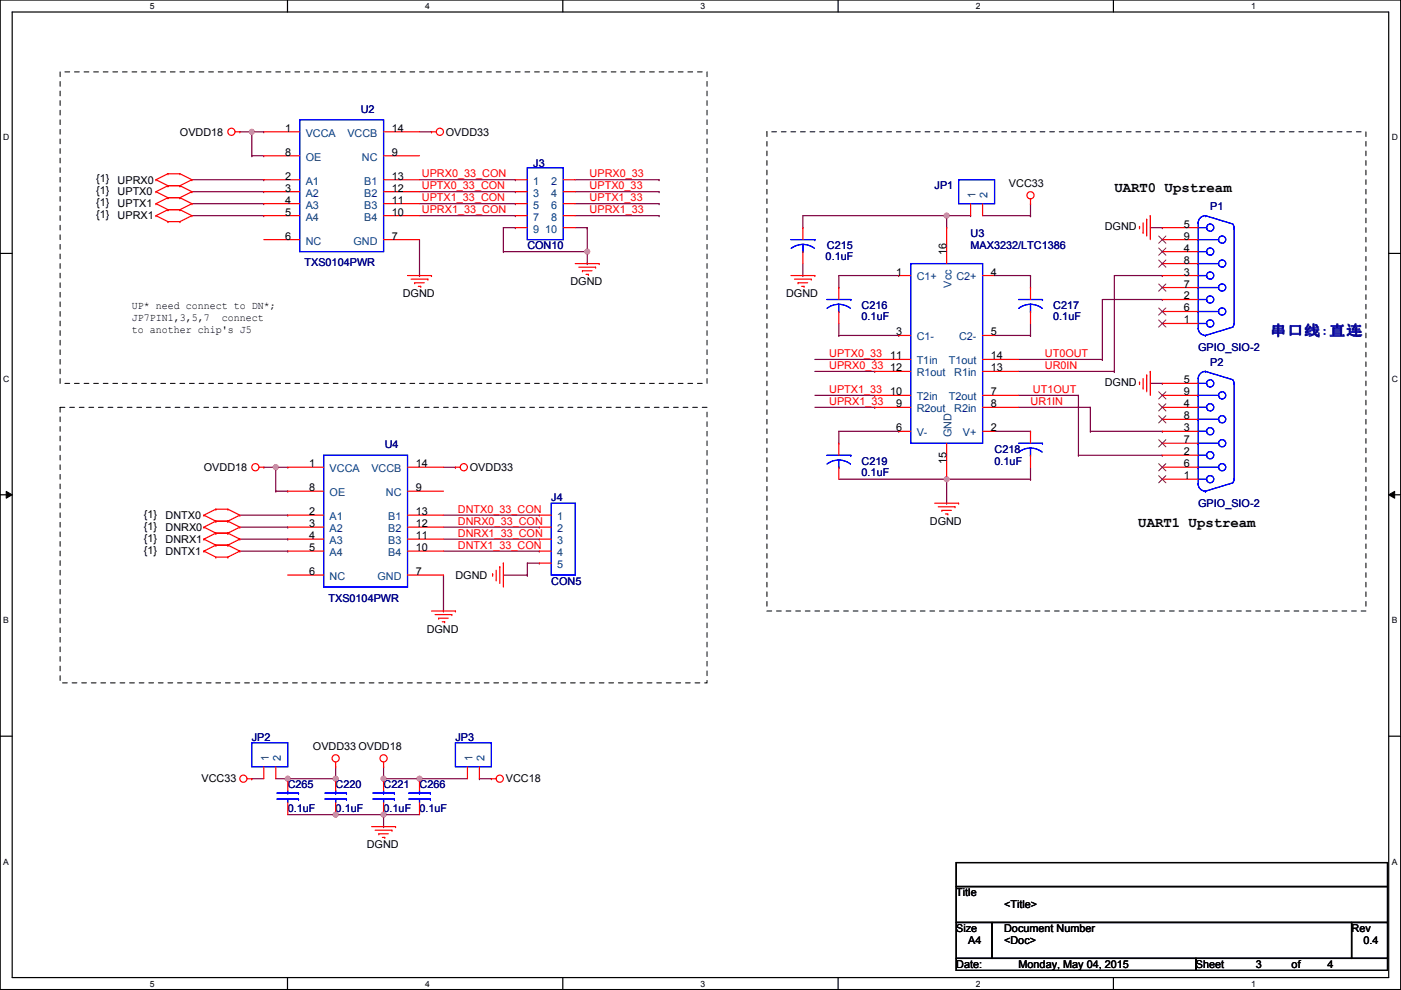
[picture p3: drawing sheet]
<svg xmlns="http://www.w3.org/2000/svg" width="297mm" height="210mm" viewBox="0 0 297 210" stroke-linecap="round" stroke-linejoin="round" font-family="sans-serif">
<path d="M0 0h297v209.8h-297zM2.6 2.5h291.8v204.8h-291.8z" fill="none" stroke="#000" stroke-width=".25"/>
<g fill="#fff">
<path d="M31.8 .3h1v2h-1z"/>
<path d="M31.8 207.5h1v2.1h-1z"/>
</g>
<path d="M61 0v2.5M61 207.3v2.5" fill="none" stroke="#000" stroke-width=".25"/>
<g fill="#fff">
<path d="M90.1 .3h1v2h-1z"/>
<path d="M90.1 207.5h1v2.1h-1z"/>
</g>
<path d="M119.3 0v2.5M119.3 207.3v2.5" fill="none" stroke="#000" stroke-width=".25"/>
<g fill="#fff">
<path d="M148.5 .3h1v2h-1z"/>
<path d="M148.5 207.5h1v2.1h-1z"/>
</g>
<path d="M177.7 0v2.5M177.7 207.3v2.5" fill="none" stroke="#000" stroke-width=".25"/>
<g fill="#fff">
<path d="M206.9 .3h1v2h-1z"/>
<path d="M206.9 207.5h1v2.1h-1z"/>
</g>
<path d="M236.1 0v2.5M236.1 207.3v2.5" fill="none" stroke="#000" stroke-width=".25"/>
<g fill="#fff">
<path d="M265.2 .3h1.1v2h-1.1z"/>
<path d="M265.2 207.5h1.1v2.1h-1.1z"/>
<path d="M.7 28.1h1.3v2.1h-1.3z"/>
<path d="M295.1 28.1h1.3v2.1h-1.3z"/>
<path d="M.7 79.3h1.3v2h-1.3z"/>
<path d="M295.1 79.3h1.3v2h-1.3z"/>
</g>
<path d="M0 53.7h2.6M294.4 53.7h2.6" fill="none" stroke="#000" stroke-width=".25"/>
<g fill="#fff">
<path d="M.7 130.5h1.2v2h-1.2z"/>
<path d="M295.1 130.5h1.2v2h-1.2z"/>
</g>
<path d="M0 104.9h2.6M294.4 104.9h2.6" fill="none" stroke="#000" stroke-width=".25"/>
<path d="M1.3 104.2l1.3 .7-1.3 .7zM294.4 104.9l1.3-.7v1.4z" fill="#000"/>
<path d="M1.3 104.2l1.3 .7-1.3 .7zM294.4 104.9l1.3-.7v1.4z" fill="none" stroke="#000" stroke-width=".21"/>
<g fill="#fff">
<path d="M.7 181.7h1.2v2h-1.2z"/>
<path d="M295.1 181.7h1.2v2h-1.2z"/>
</g>
<path d="M0 156.1h2.6M294.4 156.1h2.6" fill="none" stroke="#000" stroke-width=".25"/>
<g fill="none" stroke="#800040" stroke-width=".25">
<path d="M170.2 58.4h.1M170.2 48.3h.1M170.2 55.9v2.5M190.5 58.4h.1M190.5 58.4h-12.7v2.6M200.7 45.7h.1M200.7 45.7h-30.5v2.6M210.9 58.4h7.6M218.5 45.7h.1M218.5 58.4h.1M218.5 43.2v2.5M246.4 58.4h.1"/>
<path d="M246.4 58.4h-10.1v20.3M172.8 78.7h12.7M177.8 71.1h.1M177.8 61h.1M177.8 68.6v2.5M177.8 71.1h12.7M185.5 78.7h.1M190.5 71.1h.1M210.9 71.1h7.6M215.9 78.7h20.4M218.5 71.1h.1M218.5 68.6v2.5"/>
<path d="M233.7 76.2h.1M233.7 63.5v12.7M236.3 78.7h.1M172.8 83.8h12.7M172.8 86.4h12.7M177.8 91.4h12.7M185.5 86.4h.1M185.5 83.8h.1M190.5 91.4h.1M215.9 83.8h12.7M215.9 86.4h15.3M228.6 83.8h.1"/>
<path d="M228.6 96.5h.1M228.6 83.8v12.7M231.2 86.4h.1M231.2 91.4h.1M231.2 86.4v5M243.9 81.3h2.5M246.4 81.3h.1"/>
</g>
<circle cx="200.7" cy="45.7" r=".51" fill="#f0f"/>
<circle cx="200.7" cy="45.7" r=".51" fill="none" stroke="#f0f" stroke-width=".25"/>
<g fill="none" stroke="#800040" stroke-width=".25">
<path d="M200.7 48.3h.1M205.8 45.7h.1M205.8 45.7h-5.1v2.6M208.3 45.7h10.2M218.5 45.7h.1M218.5 58.4v2.6M243.9 48.3h2.5M246.4 48.3h.1M172.8 76.2h12.7M185.5 76.2h.1M215.9 76.2h17.8M218.5 61h.1"/>
<path d="M233.7 76.2h.1M233.7 63.5h12.7M246.4 63.5h.1M177.8 94h.1M177.8 91.4v2.6M210.9 91.4h7.6M218.5 91.4h.1M228.6 96.5h17.8M231.2 91.4h15.2M246.4 96.5h.1M246.4 91.4h.1M53.4 165.1h.1"/>
<path d="M53.4 165.1h2.5M58.5 165.1h2.5M61 165.1h.1"/>
</g>
<circle cx="61" cy="165.1" r=".51" fill="#f0f"/>
<circle cx="61" cy="165.1" r=".51" fill="none" stroke="#f0f" stroke-width=".25"/>
<path d="M81.3 165.1h7.6M88.9 165.1h.1" fill="none" stroke="#800040" stroke-width=".25"/>
<circle cx="88.9" cy="165.1" r=".51" fill="#f0f"/>
<circle cx="88.9" cy="165.1" r=".51" fill="none" stroke="#f0f" stroke-width=".25"/>
<path d="M71.2 172.7h10.1M81.3 172.7h.1M101.6 165.1h.1M101.6 165.1h2.6" fill="none" stroke="#800040" stroke-width=".25"/>
<circle cx="71.2" cy="172.7" r=".51" fill="#f0f"/>
<circle cx="71.2" cy="172.7" r=".51" fill="none" stroke="#f0f" stroke-width=".25"/>
<circle cx="81.3" cy="172.7" r=".51" fill="#f0f"/>
<circle cx="81.3" cy="172.7" r=".51" fill="none" stroke="#f0f" stroke-width=".25"/>
<path d="M88.9 58.4h.1M88.9 50.8v7.6M177.8 101.6h40.7M200.7 106.7h.1M200.7 101.6h.1M200.7 101.6v5.1M218.5 101.6h.1" fill="none" stroke="#800040" stroke-width=".25"/>
<circle cx="200.7" cy="101.6" r=".51" fill="#f0f"/>
<circle cx="200.7" cy="101.6" r=".51" fill="none" stroke="#f0f" stroke-width=".25"/>
<g fill="none" stroke="#800040" stroke-width=".25">
<path d="M40.7 38.1h15.2M53.4 33h.1M53.4 27.9v5.1M53.4 33h2.5M55.9 38.1h.1M55.9 33h.1M88.9 27.9h2.6M91.5 27.9h.1M40.7 40.6h15.2M40.7 43.2h15.2M55.9 40.6h.1M55.9 43.2h.1"/>
<path d="M218.5 99.1v2.5M94 109.2h20.3M94 111.8h20.3M114.3 109.2h.1M114.3 111.8h.1M218.5 101.6h.1M106.7 121.9h5.1M111.8 121.9h.1M71.2 165.1h.1M71.2 162.6v2.5M81.3 175.3h.1M81.3 165.1h.1"/>
<path d="M81.3 162.6v2.5M81.3 172.7v2.6"/>
</g>
<circle cx="81.3" cy="165.1" r=".51" fill="#f0f"/>
<circle cx="81.3" cy="165.1" r=".51" fill="none" stroke="#f0f" stroke-width=".25"/>
<path d="M50.8 27.9h2.6M53.4 27.9h.1" fill="none" stroke="#800040" stroke-width=".25"/>
<circle cx="53.4" cy="27.9" r=".51" fill="#f0f"/>
<circle cx="53.4" cy="27.9" r=".51" fill="none" stroke="#f0f" stroke-width=".25"/>
<path d="M53.4 27.9h2.5M55.9 27.9h.1M40.7 45.7h15.2M55.9 45.7h.1M55.9 99.1h2.6M58.5 99.1h.1M114.3 119.4h.1M114.3 119.4h-2.5v2.5M111.8 121.9h.1" fill="none" stroke="#800040" stroke-width=".25"/>
<circle cx="58.5" cy="99.1" r=".51" fill="#f0f"/>
<circle cx="58.5" cy="99.1" r=".51" fill="none" stroke="#f0f" stroke-width=".25"/>
<g fill="none" stroke="#800040" stroke-width=".25">
<path d="M122 38.1h17.7M139.7 38.1h.1M106.7 53.3h.1M106.7 48.3v5M106.7 53.3h17.8M122 45.7h17.7M122 40.6h17.7M122 43.2h17.7M124.5 53.3h.1M124.5 48.3v5M139.7 45.7h.1M139.7 40.6h.1"/>
<path d="M139.7 43.2h.1M61 99.1h.1M61 99.1h-2.5v5M94 99.1h2.6M96.6 99.1h.1M58.5 104.1h.1M58.5 104.1h2.5M61 104.1h.1M94 129.5h.1M94 121.9v7.6"/>
</g>
<circle cx="124.5" cy="53.3" r=".51" fill="#f0f"/>
<circle cx="124.5" cy="53.3" r=".51" fill="none" stroke="#f0f" stroke-width=".25"/>
<g fill="none" stroke="#800040" stroke-width=".25">
<path d="M88.9 38.1h20.4M109.3 38.1h.1M88.9 40.6h20.4M88.9 43.2h20.4M88.9 45.7h20.4M106.7 48.3h2.6M109.3 48.3h.1M109.3 40.6h.1M109.3 43.2h.1M109.3 45.7h.1M122 48.3h2.5M124.5 48.3h.1"/>
<path d="M124.5 55.9h.1M124.5 53.3v2.6M50.8 114.3h10.2M50.8 111.8h10.2M50.8 116.8h10.2M50.8 109.2h10.2M61 114.3h.1M61 111.8h.1M61 116.8h.1M61 109.2h.1M94 114.3h20.3M94 116.8h20.3"/>
<path d="M114.3 114.3h.1M114.3 116.8h.1M61 165.1h10.2M71.2 165.1h.1M88.9 165.1h.1M88.9 165.1h10.2"/>
</g>
<circle cx="71.2" cy="165.1" r=".51" fill="#f0f"/>
<circle cx="71.2" cy="165.1" r=".51" fill="none" stroke="#f0f" stroke-width=".25"/>
<path d="M61 172.7h10.2M71.2 172.7h.1M81.3 172.7h.1M81.3 172.7h7.6" fill="none" stroke="#800040" stroke-width=".25"/>
<g fill="none" stroke="#f00" stroke-width=".25">
<path d="M33.1 38.1h.1M33.1 38.1l2.5 1.3M35.6 39.4h.1M35.6 36.8h.1M35.6 39.4h2.5M35.6 36.8l-2.5 1.3M35.6 36.8h2.5M35.6 39.4l-2.5 1.2M38.1 39.4h.1M38.1 36.8h.1M38.1 36.8l2.6 1.3M38.1 39.4l2.6 1.2"/>
<path d="M40.7 38.1h.1M40.7 38.1l-2.6 1.3M49.8 27.9h1M50.8 27.9h.1M55.9 27.9h7.6M55.9 38.1h7.6M55.9 33h7.6M81.3 27.9h7.6M81.3 38.1h7.6M81.3 33h7.6M91.5 27.9h.1M91.5 27.9h1"/>
<path d="M109.3 38.1h2.5M119.4 38.1h2.6M33.1 40.6h.1M33.1 43.2h.1M33.1 45.7h.1M33.1 40.6l2.5 1.3M33.1 43.2l2.5 1.3M33.1 45.7l2.5 1.3M35.6 41.9h.1M35.6 44.5h.1M35.6 47h.1M35.6 41.9h2.5"/>
<path d="M35.6 44.5h2.5M35.6 41.9l-2.5 1.3M35.6 47h2.5M35.6 44.5l-2.5 1.2M38.1 41.9h.1M38.1 44.5h.1M38.1 47h.1M38.1 41.9l2.6 1.3M38.1 44.5l2.6 1.2M40.7 40.6h.1M40.7 43.2h.1M40.7 45.7h.1"/>
<path d="M40.7 40.6l-2.6 1.3M40.7 43.2l-2.6 1.3M40.7 45.7l-2.6 1.3M55.9 40.6h7.6M55.9 43.2h7.6M55.9 45.7h7.6M55.9 50.8h7.6M81.3 40.6h7.6M81.3 43.2h7.6M81.3 45.7h7.6M81.3 50.8h7.6M86.4 58.4h5.1"/>
<path d="M87.2 59.2h3.5M87.9 60h.1M87.9 60h2.1M90.7 59.2h.1M91.5 58.4h.1M109.3 40.6h2.5M109.3 43.2h2.5M109.3 45.7h2.5M109.3 48.3h2.5M119.4 40.6h2.6M119.4 43.2h2.6M119.4 45.7h2.6"/>
<path d="M119.4 48.3h2.6M122 55.9h5M122.7 56.6h3.6M123.5 57.4h.1M123.5 57.4h2M124.3 58.2h.5M124.8 58.2h.1M126.3 56.6h.1M127 55.9h.1M167.7 58.4h5.1M168.4 59.2h3.6M169.2 60h.1"/>
<path d="M169.2 60h2M170.2 48.3v2.5M170.2 53.3v2.6M172 59.2h.1M172.8 58.4h.1M190.5 58.4h2.6M200.7 48.3v7.6M205.8 43.2v2.5M208.3 58.4h2.6M208.3 43.2v2.5M218.5 43.2h.1M218.5 42.2v1"/>
<path d="M241.6 48h.1M241.6 48v.5M242.4 49.3h.1M242.4 47.3v2M243.1 46.5h.1M243.1 46.5v3.5M243.9 45.7h.1M243.9 45.7v5.1M246.4 58.4h7.6M246.4 55.9h7.6M246.4 48.3h7.6M246.4 50.8h7.6"/>
<path d="M246.4 53.3h7.6M88.7 60.7h.5M89.2 60.7h.1M170 60.7h.5M170.5 60.7h.1M177.8 61v2.5M177.8 66v2.6M185.5 76.2h7.6M185.5 78.7h7.6M190.5 71.1h2.6M208.3 76.2h7.6M208.3 78.7h7.6"/>
<path d="M208.3 71.1h2.6M218.5 61v2.5M218.5 66v2.6M243.1 79.5h.1M243.1 79.5v3.6M243.9 78.7h.1M243.9 78.7v5.1M246.4 61h7.6M246.4 63.5h7.6M246.4 66h7.6M246.4 68.6h7.6M54.9 99.1h1"/>
<path d="M55.9 99.1h.1M61 99.1h7.6M86.4 99.1h7.6M96.6 99.1h.1M96.6 99.1h1M177.8 94v2.5M177.8 99.1v2.5M185.5 83.8h7.6M185.5 86.4h7.6M190.5 91.4h2.6M200.7 94v7.6M208.3 83.8h7.6"/>
<path d="M208.3 86.4h7.6M208.3 91.4h2.6M218.5 91.4v2.6M218.5 96.5v2.6M241.6 81h.1M241.6 81v.5M242.4 82.3h.1M242.4 80.3v2M246.4 99.1h7.6M246.4 83.8h7.6M246.4 86.4h7.6M246.4 91.4h7.6"/>
<path d="M246.4 81.3h7.6M246.4 88.9h7.6M246.4 94h7.6M246.4 96.5h7.6M43.2 109.2h.1M43.2 111.8h.1M43.2 116.8h.1M43.2 114.3h.1M43.2 109.2l2.6 1.3M43.2 111.8l2.6 1.2M43.2 116.8l2.6 1.3M43.2 114.3l2.6 1.3"/>
<path d="M45.8 110.5h.1M45.8 108h.1M45.8 113h.1M45.8 118.1h.1M45.8 115.6h.1M45.8 110.5h2.5M45.8 108l-2.6 1.2M45.8 108h2.5M45.8 113h2.5M45.8 110.5l-2.6 1.3M45.8 118.1h2.5M45.8 115.6l-2.6 1.2"/>
<path d="M45.8 115.6h2.5M45.8 113l-2.6 1.3M48.3 110.5h.1M48.3 108h.1M48.3 113h.1M48.3 118.1h.1M48.3 115.6h.1M48.3 108l2.5 1.2M48.3 110.5l2.5 1.3M48.3 115.6l2.5 1.2M48.3 113l2.5 1.3M50.8 109.2h.1"/>
<path d="M50.8 111.8h.1M50.8 116.8h.1M50.8 114.3h.1M50.8 109.2l-2.5 1.3M50.8 111.8l-2.5 1.2M50.8 116.8l-2.5 1.3M50.8 114.3l-2.5 1.3M61 109.2h7.6M61 111.8h7.6M61 114.3h7.6M61 116.8h7.6M61 104.1h7.6"/>
<path d="M86.4 109.2h7.6M86.4 111.8h7.6M86.4 114.3h7.6M86.4 116.8h7.6M86.4 104.1h7.6M106.7 119.4h.1M106.7 119.4v5.1M114.3 109.2h2.6M114.3 111.8h2.6M114.3 114.3h2.6M114.3 116.8h2.6M114.3 119.4h2.6"/>
<path d="M198.2 106.7h5M198.9 107.4h3.6M199.7 108.2h.1M199.7 108.2h2M200.5 109h.5M201 109h.1M202.5 107.4h.1M203.2 106.7h.1M246.4 101.6h7.6M61 121.9h7.6M86.4 121.9h7.6M91.5 129.5h5.1"/>
<path d="M92.2 130.3h3.6M93 131.1h.1M93 131.1h2M93.8 131.8h.5M94.3 131.8h.1M95.8 130.3h.1M96.6 129.5h.1M104.4 121.7h.1M104.4 121.7v.5M105.2 122.9h.1M105.2 120.9v2M106 120.1h.1"/>
<path d="M106 120.1v3.6M52.4 165.1h1M53.4 165.1h.1M55.9 162.6v2.5M58.5 162.6v2.5M61 165.1v2.5M61 170.2v2.5M71.2 162.6h.1M71.2 161.6v1M71.2 165.1v2.5M71.2 170.2v2.5M78.8 175.3h5.1"/>
<path d="M79.5 176h3.6M80.3 176.8h.1M80.3 176.8h2M81.1 177.6h.5M81.3 162.6h.1M81.3 161.6v1M81.3 165.1v2.5M81.3 170.2v2.5M81.6 177.6h.1M83.1 176h.1M83.9 175.3h.1M88.9 165.1v2.5"/>
<path d="M88.9 170.2v2.5M99.1 162.6v2.5M101.6 162.6v2.5M104.2 165.1h.1M104.2 165.1h1"/>
<circle cx="49.1" cy="27.9" r=".76"/>
<circle cx="93.3" cy="27.9" r=".76"/>
<circle cx="218.5" cy="41.4" r=".76"/>
<circle cx="54.1" cy="99.1" r=".76"/>
<circle cx="98.3" cy="99.1" r=".76"/>
<circle cx="51.6" cy="165.1" r=".76"/>
<circle cx="71.2" cy="160.8" r=".76"/>
<circle cx="81.3" cy="160.8" r=".76"/>
<circle cx="106" cy="165.1" r=".76"/>
</g>
<path d="M202.7 182.9h91.5v5.1h-91.5zM202.7 188h91.5v7.6h-91.5zM202.7 195.6h7.7v7.6h-7.7zM210.4 195.6h76.2v7.6h-76.2zM286.6 195.6h7.6v7.6h-7.6zM202.7 203.2h50.8v2.5h-50.8zM253.5 203.2h40.7v2.5h-40.7z" fill="none" stroke="#000" stroke-width=".25"/>
<path d="M12.7 15.2h137.2v66.1h-137.2zM162.6 27.9h127v101.6h-127zM12.7 86.4h137.2v58.4h-137.2z" fill="none" stroke="#000" stroke-width=".21" stroke-dasharray="1 1 1 1 1 1 1 1"/>
<g fill="none" stroke="#00f" stroke-width=".25">
<path d="M63.5 25.4h17.8v27.9h-17.8zM111.8 35.6h7.6v15.2h-7.6zM203.2 38.1h7.7v5.1h-7.7zM167.7 50.8h5.1M170.2 53.3h.1M170.2 51.8l1.6 .3 .9 .6M170.2 51.8l-1 .2-1.5 .7M170.2 51.8v1.5M172.8 50.8h.1M193.1 55.9h15.2v38.1h-15.2zM254 50.8h.1M254 55.9h.1"/>
<path d="M254 50.8h4.4M254 48.3h1.8M254 53.3h1.8M254 55.9h4.4M254 58.4h1.8M255.6 45.7h.1M255.6 45.7a1.52 1.52 0 0 0-1.6 1.6v22.3M255.6 45.7l5.8 1.8M255.8 48.3h.1M255.8 53.3h.1M255.8 58.4h.1M261.4 47.5l.3 .8"/>
<path d="M261.7 48.3h.1M261.7 48.3v20.3l-.3 .7M175.3 63.5h5.1M177.8 66h.1M177.8 64.5l1.6 .3 .9 .6M177.8 64.5l-1 .2-1.4 .7M177.8 64.5v1.5M180.4 63.5h.1M215.9 63.5h5.1M218.5 66h.1M218.5 64.5l1.5 .3 1 .6M218.5 64.5l-1.1 .2-1.4 .7"/>
<path d="M218.5 64.5v1.5M221 63.5h.1M254 61h.1M254 66h.1M254 69.6h.1M254 69.6a1.52 1.52 0 0 0 1.6 1.5M254 63.5h1.8M254 61h4.4M254 66h4.4M254 68.6h1.8M255.6 78.7h.1M255.6 78.7a1.52 1.52 0 0 0-1.6 1.6v22.3"/>
<path d="M255.6 71.1h.1M255.6 78.7l5.8 1.8M255.8 63.5h.1M255.8 68.6h.1M261.4 69.3l-5.8 1.8M68.6 96.5h17.8v28h-17.8zM175.3 96.5h5.1M177.8 99.1h.1M177.8 97.5l1.6 .4 .9 .5M177.8 97.5l-1 .2-1.4 .7M177.8 97.5v1.6M180.4 96.5h.1"/>
<path d="M215.9 94h5.1M218.5 96.5h.1M218.5 95l1.5 .3 1 .5M218.5 95l-1.1 .1-1.4 .7M218.5 95v1.5M221 94h.1M254 83.8h.1M254 88.9h.1M254 94h.1M254 99.1h.1M254 81.3h1.8M254 83.8h4.4"/>
<path d="M254 86.4h1.8M254 88.9h4.4M254 91.4h1.8M254 94h4.4M254 96.5h1.8M254 99.1h4.4M255.8 81.3h.1M255.8 86.4h.1M255.8 91.4h.1M255.8 96.5h.1M261.4 80.6l.3 .7M261.7 81.3h.1"/>
<path d="M261.7 81.3v20.3l-.3 .7M116.9 106.7h5.1v15.2h-5.1zM254 102.6h.1M254 102.6a1.52 1.52 0 0 0 1.6 1.5M254 101.6h1.8M255.6 104.1h.1M255.8 101.6h.1M261.4 102.4l-5.8 1.7M53.4 157.5h7.6v5.1h-7.6zM96.6 157.5h7.6v5.1h-7.6zM58.7 169.4h4.6M58.7 168.2h4.6"/>
<path d="M61 168.2h.1M61 169.4h.1M61 167.6v.6M61 169.4v.8M63.3 169.4h.1M63.3 168.2h.1M68.9 169.4h4.6M68.9 168.2h4.6M71.2 168.2h.1M71.2 169.4h.1M71.2 167.6v.6M71.2 169.4v.8"/>
<path d="M73.5 169.4h.1M73.5 168.2h.1M79 169.4h4.6M79 168.2h4.6M81.3 168.2h.1M81.3 169.4h.1M81.3 167.6v.6M81.3 169.4v.8M83.6 169.4h.1M83.6 168.2h.1M86.7 169.4h4.5M86.7 168.2h4.5"/>
<path d="M88.9 168.2h.1M88.9 169.4h.1M88.9 167.6v.6M88.9 169.4v.8M91.2 169.4h.1M91.2 168.2h.1"/>
<circle cx="256.6" cy="58.4" r=".76"/>
<circle cx="256.6" cy="48.3" r=".76"/>
<circle cx="256.6" cy="53.3" r=".76"/>
<circle cx="259.1" cy="50.8" r=".76"/>
<circle cx="259.1" cy="55.9" r=".76"/>
<circle cx="256.6" cy="68.6" r=".76"/>
<circle cx="256.6" cy="63.5" r=".76"/>
<circle cx="259.1" cy="66" r=".76"/>
<circle cx="259.1" cy="61" r=".76"/>
<circle cx="256.6" cy="91.4" r=".76"/>
<circle cx="256.6" cy="86.4" r=".76"/>
<circle cx="256.6" cy="81.3" r=".76"/>
<circle cx="256.6" cy="96.5" r=".76"/>
<circle cx="259.1" cy="94" r=".76"/>
<circle cx="259.1" cy="83.8" r=".76"/>
<circle cx="259.1" cy="99.1" r=".76"/>
<circle cx="259.1" cy="88.9" r=".76"/>
<circle cx="256.6" cy="101.6" r=".76"/>
</g>
<g fill="none" stroke="#804000" stroke-width=".21">
<path d="M245.7 50l1.5 1.6M245.7 52.6l1.5 1.5M245.7 55.1l1.5 1.6M247.2 50l-1.5 1.6M247.2 52.6l-1.5 1.5M247.2 55.1l-1.5 1.6M245.7 60.2l1.5 1.5M245.7 65.3l1.5 1.5M245.7 67.8l1.5 1.6M247.2 60.2l-1.5 1.5M247.2 65.3l-1.5 1.5M247.2 67.8l-1.5 1.6"/>
<path d="M245.7 83.1l1.5 1.5M245.7 85.6l1.5 1.5M245.7 88.1l1.5 1.6M245.7 93.2l1.5 1.6M245.7 98.3l1.5 1.5M247.2 83.1l-1.5 1.5M247.2 85.6l-1.5 1.5M247.2 88.1l-1.5 1.6M247.2 93.2l-1.5 1.6M247.2 98.3l-1.5 1.5M245.7 100.8l1.5 1.6M247.2 100.8l-1.5 1.6"/>
</g>
<circle cx="200.7" cy="45.7" r=".51" fill="#f0f"/>
<circle cx="200.7" cy="45.7" r=".51" fill="none" stroke="#f0f" stroke-width=".25"/>
<circle cx="61" cy="165.1" r=".51" fill="#f0f"/>
<circle cx="61" cy="165.1" r=".51" fill="none" stroke="#f0f" stroke-width=".25"/>
<circle cx="88.9" cy="165.1" r=".51" fill="#f0f"/>
<circle cx="88.9" cy="165.1" r=".51" fill="none" stroke="#f0f" stroke-width=".25"/>
<circle cx="71.2" cy="172.7" r=".51" fill="#f0f"/>
<circle cx="71.2" cy="172.7" r=".51" fill="none" stroke="#f0f" stroke-width=".25"/>
<circle cx="81.3" cy="172.7" r=".51" fill="#f0f"/>
<circle cx="81.3" cy="172.7" r=".51" fill="none" stroke="#f0f" stroke-width=".25"/>
<circle cx="200.7" cy="101.6" r=".51" fill="#f0f"/>
<circle cx="200.7" cy="101.6" r=".51" fill="none" stroke="#f0f" stroke-width=".25"/>
<circle cx="81.3" cy="165.1" r=".51" fill="#f0f"/>
<circle cx="81.3" cy="165.1" r=".51" fill="none" stroke="#f0f" stroke-width=".25"/>
<circle cx="53.4" cy="27.9" r=".51" fill="#f0f"/>
<circle cx="53.4" cy="27.9" r=".51" fill="none" stroke="#f0f" stroke-width=".25"/>
<circle cx="58.5" cy="99.1" r=".51" fill="#f0f"/>
<circle cx="58.5" cy="99.1" r=".51" fill="none" stroke="#f0f" stroke-width=".25"/>
<circle cx="124.5" cy="53.3" r=".51" fill="#f0f"/>
<circle cx="124.5" cy="53.3" r=".51" fill="none" stroke="#f0f" stroke-width=".25"/>
<circle cx="71.2" cy="165.1" r=".51" fill="#f0f"/>
<circle cx="71.2" cy="165.1" r=".51" fill="none" stroke="#f0f" stroke-width=".25"/>
<g font-size="3">
<text x="236.3" y="40.6">UART0 Upstream</text>
<text x="241.3" y="111.8">UART1 Upstream</text>
</g>
<text font-size="3" fill="#0000a0" x="269.3" y="71.2">串串串:直直</text>
<g font-size="2.3" fill="#000080">
<text x="76.5" y="23.9">U2</text>
<text x="113.1" y="35.4">J3</text>
<text x="198.2" y="40.2">JP1</text>
<text x="256.6" y="44.5">P1</text>
<text x="111.8" y="52.9">CON10</text>
<text x="175.3" y="52.9">C215</text>
<text x="205.8" y="50.3">U3</text>
<text x="205.8" y="52.9">MAX3232/LTC1386</text>
<text x="64.6" y="56.4">TXS0104PWR</text>
<text x="175.1" y="55.2">0.1uF</text>
<text x="182.7" y="65.6">C216</text>
<text x="223.3" y="65.6">C217</text>
<text x="182.7" y="67.9">0.1uF</text>
<text x="223.3" y="67.9">0.1uF</text>
<text x="254" y="74.5">GPIO_SIO-2</text>
<text x="256.6" y="77.5">P2</text>
<text x="81.6" y="95">U4</text>
<text x="182.7" y="98.6">C219</text>
<text x="182.7" y="100.9">0.1uF</text>
<text x="210.9" y="96.1">C218</text>
<text x="210.9" y="98.6">0.1uF</text>
<text x="116.9" y="106.2">J4</text>
<text x="254" y="107.5">GPIO_SIO-2</text>
<text x="116.9" y="124">CON5</text>
<text x="69.6" y="127.6">TXS0104PWR</text>
<text x="53.4" y="157">JP2</text>
<text x="96.6" y="157">JP3</text>
<text x="61" y="167.2">C265</text>
<text x="71.2" y="167.2">C220</text>
<text x="81.3" y="167.2">C221</text>
<text x="88.9" y="167.2">C266</text>
<text x="61" y="172.3">0.1uF</text>
<text x="71.2" y="172.3">0.1uF</text>
<text x="81.3" y="172.3">0.1uF</text>
<text x="88.9" y="172.3">0.1uF</text>
</g>
<g font-size="2.3">
<text x="38.1" y="28.7">OVDD18</text>
<text x="60.5" y="27.9">1</text>
<text x="83.1" y="27.9">14</text>
<text x="94.5" y="28.7">OVDD33</text>
<text x="60.5" y="33">8</text>
<text x="83.1" y="33">9</text>
<text x="20.4" y="38.7">{1}</text>
<text x="20.4" y="41.2">{1}</text>
<text x="24.9" y="38.9">UPRX0</text>
<text x="24.9" y="41.4">UPTX0</text>
<text x="60.5" y="38.1">2</text>
<text x="60.5" y="40.6">3</text>
<text x="83.1" y="40.6">12</text>
<text x="83.1" y="38.1">13</text>
<text x="213.9" y="39.7">VCC33</text>
<text x="20.4" y="43.7">{1}</text>
<text x="20.4" y="46.3">{1}</text>
<text x="24.9" y="44">UPTX1</text>
<text x="24.9" y="46.5">UPRX1</text>
<text x="60.5" y="43.2">4</text>
<text x="60.5" y="45.7">5</text>
<text x="83.1" y="45.7">10</text>
<text x="83.1" y="43.2">11</text>
<text x="60.5" y="50.8">6</text>
<text x="83.1" y="50.8">7</text>
<text x="234.2" y="48.8">DGND</text>
<text x="251" y="48.3">5</text>
<text x="251" y="50.8">9</text>
<text x="251" y="53.3">4</text>
<text x="190" y="58.4">1</text>
<text x="200.7" y="54.1" transform="rotate(-90 200.7 54.1)">16</text>
<text x="210.1" y="58.4">4</text>
<text x="251" y="55.9">8</text>
<text x="251" y="58.4">3</text>
<text x="28" y="65.4">UP* need connect to DN*;</text>
<text x="85.4" y="63">DGND</text>
<text x="120.9" y="60.5">DGND</text>
<text x="166.7" y="63">DGND</text>
<text x="251" y="61">7</text>
<text x="251" y="63.5">2</text>
<text x="28" y="68">JP7PIN1,3,5,7</text>
<text x="28" y="70.6">to another chip's J5</text>
<text x="47" y="68">connect</text>
<text x="190" y="71.1">3</text>
<text x="210.1" y="71.1">5</text>
<text x="251" y="66">6</text>
<text x="251" y="68.6">1</text>
<text x="188.7" y="76.2">11</text>
<text x="210.1" y="76.2">14</text>
<text x="188.7" y="83.8">10</text>
<text x="188.7" y="78.7">12</text>
<text x="210.1" y="83.8">7</text>
<text x="210.1" y="78.7">13</text>
<text x="234.2" y="81.8">DGND</text>
<text x="251" y="81.3">5</text>
<text x="251" y="83.8">9</text>
<text x="190" y="86.4">9</text>
<text x="210.1" y="86.4">8</text>
<text x="251" y="86.4">4</text>
<text x="251" y="88.9">8</text>
<text x="190" y="91.4">6</text>
<text x="210.1" y="91.4">2</text>
<text x="251" y="91.4">3</text>
<text x="251" y="94">7</text>
<text x="43.2" y="99.9">OVDD18</text>
<text x="65.6" y="99.1">1</text>
<text x="88.2" y="99.1">14</text>
<text x="99.6" y="99.9">OVDD33</text>
<text x="200.7" y="98.3" transform="rotate(-90 200.7 98.3)">15</text>
<text x="251" y="96.5">2</text>
<text x="251" y="99.1">6</text>
<text x="251" y="101.6">1</text>
<text x="65.6" y="104.1">8</text>
<text x="88.2" y="104.1">9</text>
<text x="30.5" y="109.8">{1}</text>
<text x="30.5" y="112.3">{1}</text>
<text x="35.1" y="110">DNTX0</text>
<text x="35.1" y="112.6">DNRX0</text>
<text x="65.6" y="109.2">2</text>
<text x="65.6" y="111.8">3</text>
<text x="88.2" y="111.8">12</text>
<text x="88.2" y="109.2">13</text>
<text x="197.1" y="111.3">DGND</text>
<text x="30.5" y="117.4">{1}</text>
<text x="30.5" y="114.9">{1}</text>
<text x="35.1" y="117.6">DNTX1</text>
<text x="35.1" y="115.1">DNRX1</text>
<text x="65.6" y="114.3">4</text>
<text x="65.6" y="116.8">5</text>
<text x="88.2" y="116.8">10</text>
<text x="88.2" y="114.3">11</text>
<text x="65.6" y="121.9">6</text>
<text x="88.2" y="121.9">7</text>
<text x="96.6" y="122.7">DGND</text>
<text x="90.5" y="134.2">DGND</text>
<text x="66.3" y="159">OVDD33 OVDD18</text>
<text x="42.7" y="165.9">VCC33</text>
<text x="107.2" y="165.9">VCC18</text>
<text x="77.8" y="179.9">DGND</text>
<text x="202.7" y="190">Title</text>
<text x="202.7" y="197.7">Size</text>
<text x="212.9" y="197.7">Document Number</text>
<text x="212.9" y="192.6">&lt;Title&gt;</text>
<text x="286.6" y="197.7">Rev</text>
<text x="205.3" y="200.2">A4</text>
<text x="212.9" y="200.2">&lt;Doc&gt;</text>
<text x="289.1" y="200.2">0.4</text>
<text x="202.7" y="205.3">Date:</text>
<text x="215.9" y="205.3">Monday, May 04, 2015</text>
<text x="253.5" y="205.3">Sheet</text>
<text x="266.2" y="205.3">3</text>
<text x="273.9" y="205.3">of</text>
<text x="281.5" y="205.3">4</text>
</g>
<g font-size="2.3" fill="#004080">
<text x="64.8" y="29">VCCA</text>
<text x="73.7" y="29">VCCB</text>
<text x="64.8" y="34.1">OE</text>
<text x="76.7" y="34.1">NC</text>
<text x="64.8" y="39.1">A1</text>
<text x="64.8" y="41.7">A2</text>
<text x="77.2" y="41.7">B2</text>
<text x="77.2" y="39.1">B1</text>
<text x="113.1" y="39.1">1</text>
<text x="113.1" y="41.7">3</text>
<text x="116.9" y="39.1">2</text>
<text x="116.9" y="41.7">4</text>
<text x="206.8" y="41.9" transform="rotate(-90 206.8 41.9)">1</text>
<text x="209.4" y="41.9" transform="rotate(-90 209.4 41.9)">2</text>
<text x="64.8" y="44.2">A3</text>
<text x="64.8" y="46.8">A4</text>
<text x="77.2" y="46.8">B4</text>
<text x="77.2" y="44.2">B3</text>
<text x="113.1" y="44.2">5</text>
<text x="113.1" y="46.8">7</text>
<text x="116.9" y="44.2">6</text>
<text x="116.9" y="46.8">8</text>
<text x="64.8" y="51.8">NC</text>
<text x="74.9" y="51.8">GND</text>
<text x="113.1" y="49.3">9</text>
<text x="115.6" y="49.3">10</text>
<text x="194.4" y="59.5">C1+</text>
<text x="202.8" y="59.5">C2+</text>
<text x="201.8" y="61" transform="rotate(-90 201.8 61)">Vcc</text>
<text x="194.4" y="77.2">T1in</text>
<text x="194.4" y="72.2">C1-</text>
<text x="201.2" y="77.2">T1out</text>
<text x="203.3" y="72.2">C2-</text>
<text x="194.4" y="79.8">R1out</text>
<text x="202.3" y="79.8">R1in</text>
<text x="194.4" y="84.9">T2in</text>
<text x="194.4" y="87.4">R2out</text>
<text x="201.2" y="84.9">T2out</text>
<text x="202.3" y="87.4">R2in</text>
<text x="194.4" y="92.5">V-</text>
<text x="201.8" y="92.7" transform="rotate(-90 201.8 92.7)">GND</text>
<text x="204.2" y="92.5">V+</text>
<text x="69.9" y="100.1">VCCA</text>
<text x="78.7" y="100.1">VCCB</text>
<text x="69.9" y="105.2">OE</text>
<text x="81.8" y="105.2">NC</text>
<text x="69.9" y="110.3">A1</text>
<text x="69.9" y="112.8">A2</text>
<text x="82.3" y="112.8">B2</text>
<text x="82.3" y="110.3">B1</text>
<text x="118.2" y="110.3">1</text>
<text x="118.2" y="112.8">2</text>
<text x="69.9" y="115.3">A3</text>
<text x="69.9" y="117.9">A4</text>
<text x="82.3" y="117.9">B4</text>
<text x="82.3" y="115.3">B3</text>
<text x="118.2" y="115.3">3</text>
<text x="118.2" y="117.9">4</text>
<text x="69.9" y="123">NC</text>
<text x="80" y="123">GND</text>
<text x="118.2" y="120.4">5</text>
<text x="57" y="161.3" transform="rotate(-90 57 161.3)">1</text>
<text x="59.5" y="161.3" transform="rotate(-90 59.5 161.3)">2</text>
<text x="100.2" y="161.3" transform="rotate(-90 100.2 161.3)">1</text>
<text x="102.7" y="161.3" transform="rotate(-90 102.7 161.3)">2</text>
</g>
<g font-size="2.3" fill="#f00">
<text x="89.5" y="37.6">UPRX0_33_CON</text>
<text x="89.5" y="40.1">UPTX0_33_CON</text>
<text x="125" y="37.6">UPRX0_33</text>
<text x="125" y="40.1">UPTX0_33</text>
<text x="89.5" y="42.7">UPTX1_33_CON</text>
<text x="89.5" y="45.2">UPRX1_33_CON</text>
<text x="125" y="45.2">UPRX1_33</text>
<text x="125" y="42.7">UPTX1_33</text>
<text x="175.8" y="75.7">UPTX0_33</text>
<text x="221.5" y="75.7">UT0OUT</text>
<text x="175.8" y="78.2">UPRX0_33</text>
<text x="175.8" y="83.3">UPTX1_33</text>
<text x="219" y="83.3">UT1OUT</text>
<text x="221.5" y="78.2">UR0IN</text>
<text x="175.8" y="85.9">UPRX1_33</text>
<text x="218.5" y="85.9">UR1IN</text>
<text x="97.1" y="108.7">DNTX0_33_CON</text>
<text x="97.1" y="111.3">DNRX0_33_CON</text>
<text x="97.1" y="113.8">DNRX1_33_CON</text>
<text x="97.1" y="116.3">DNTX1_33_CON</text>
</g>
<g font-size="1.8">
<text x="31.8" y="1.9">5</text>
<text x="90.1" y="1.9">4</text>
<text x="148.5" y="1.9">3</text>
<text x="206.9" y="1.9">2</text>
<text x="265.2" y="1.9">1</text>
<text x=".7" y="29.8">D</text>
<text x="295.1" y="29.8">D</text>
<text x=".7" y="81">C</text>
<text x="295.1" y="81">C</text>
<text x=".7" y="132.1">B</text>
<text x="295.1" y="132.1">B</text>
<text x=".7" y="183.3">A</text>
<text x="295.1" y="183.3">A</text>
<text x="31.8" y="209.2">5</text>
<text x="90.1" y="209.2">4</text>
<text x="148.5" y="209.2">3</text>
<text x="206.9" y="209.2">2</text>
<text x="265.2" y="209.2">1</text>
</g>
</svg>
